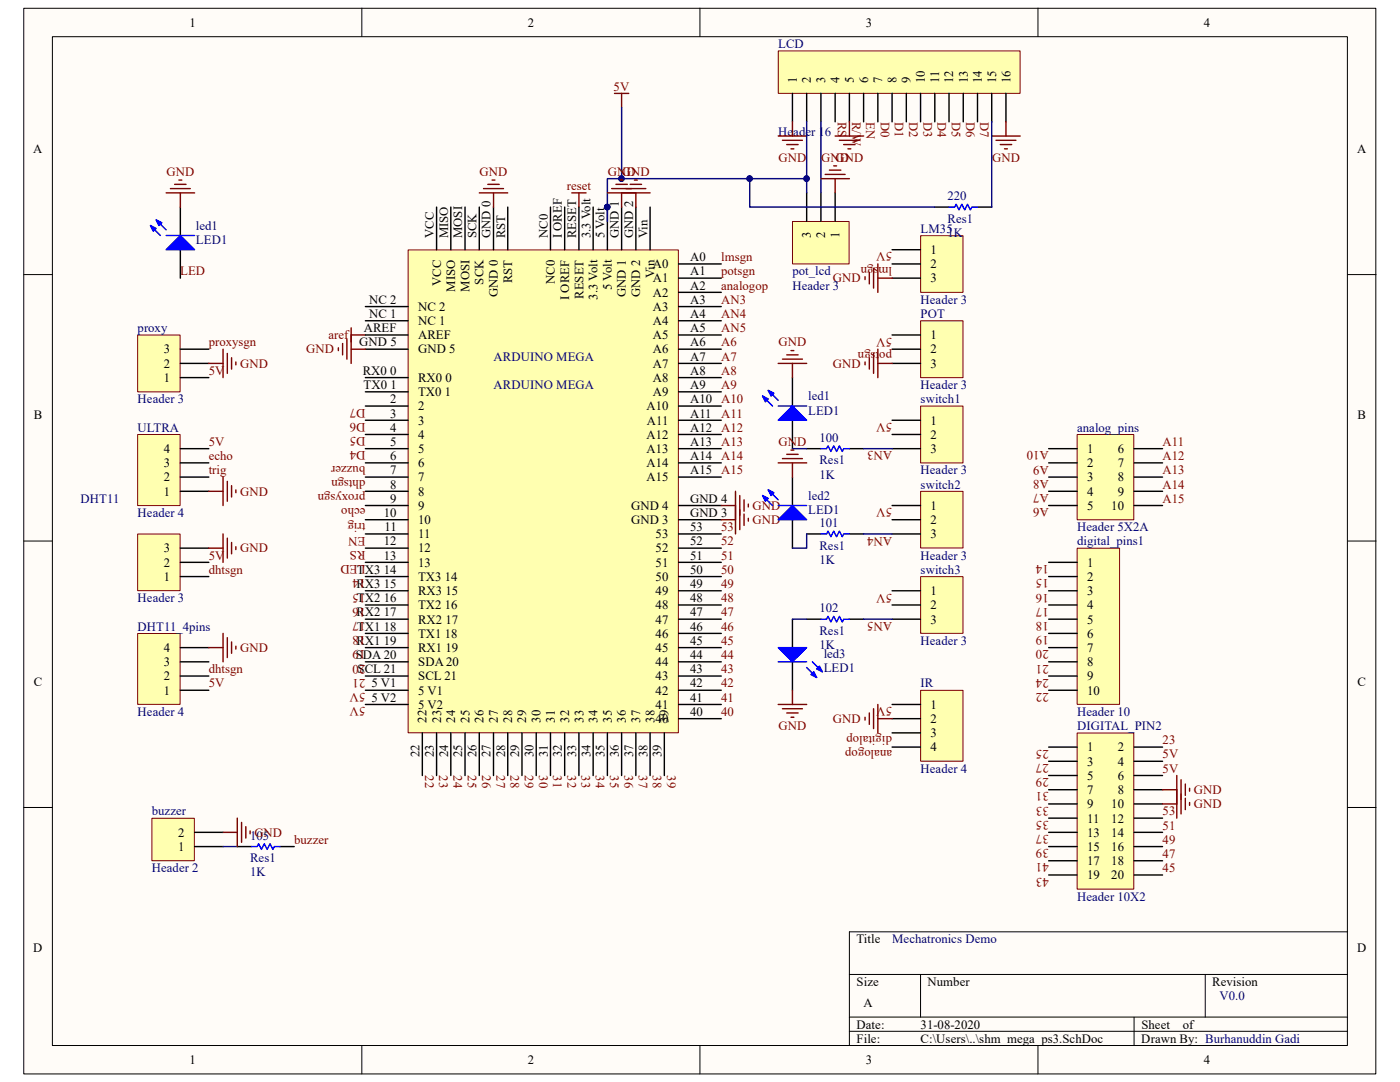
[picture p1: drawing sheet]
<svg xmlns="http://www.w3.org/2000/svg" width="279mm" height="216mm" viewBox="0 0 279 216" stroke-linecap="round" stroke-linejoin="round" font-family="sans-serif">
<path d="M4.8 1.7h269.8v212.6h-269.8z" fill="#fffcf8"/>
<path d="M4.7 1.7h269.9v212.6h-269.9z" fill="none" stroke="#000" stroke-width=".2"/>
<path d="M10.5 7.4h258.4v201.2h-258.4z" fill="#fffcf8"/>
<g fill="none" stroke="#000" stroke-width=".2">
<path d="M10.5 7.3h258.4v201.3h-258.4zM72.2 1.6v5.7M139.7 1.6v5.7M207.2 1.6v5.7M4.7 54.8h5.7M268.9 54.8h5.7M4.7 108h5.7M268.9 108h5.7M4.7 161.1h5.7M268.9 161.1h5.7M169.5 194.4h99.4M183.7 194.4v8.5"/>
<path d="M240.5 194.4v8.5M268.9 185.9h-99.4v22.7M72.2 208.6v5.7M139.7 208.6v5.7M169.5 202.9h99.4M169.5 205.8h99.4M207.2 208.6v5.7M226.3 202.9v5.7"/>
</g>
<path d="M114.1 38.5h2.9M115.5 38.5v2.8M70.1 65.4v2.9M70.1 66.8h2.8" fill="none" stroke="#800000" stroke-width=".28"/>
<path d="M81.5 49.9h53.9v96.3h-53.9z" fill="#ffffb0"/>
<path d="M81.4 49.9h54v96.3h-54z" fill="none" stroke="#800000" stroke-width=".2"/>
<g fill="none" stroke="#000" stroke-width=".28">
<path d="M87.1 41.3v8.5M90 41.3v8.5M92.8 41.3v8.5M95.6 41.3v8.5M98.5 41.3v8.5M101.3 41.3v8.5M109.9 41.3v8.5M112.7 41.3v8.5M115.5 41.3v8.5M118.4 41.3v8.5M121.2 41.3v8.5M124.1 41.3v8.5"/>
<path d="M126.9 41.3v8.5M129.7 41.3v8.5M135.4 58.3h8.5M135.4 55.5h8.5M135.4 52.7h8.5M72.9 78.2h8.5M72.9 75.3h8.5M72.9 69.7h8.5M72.9 66.8h8.5M72.9 64h8.5M72.9 61.2h8.5M135.4 78.2h8.5"/>
<path d="M135.4 75.3h8.5M135.4 72.5h8.5M135.4 69.7h8.5M135.4 66.8h8.5M135.4 64h8.5M135.4 61.2h8.5M72.9 95.2h8.5M72.9 92.4h8.5M72.9 89.5h8.5M72.9 86.7h8.5M72.9 83.9h8.5M72.9 81h8.5"/>
<path d="M72.9 98h8.5M135.4 95.2h8.5M135.4 92.4h8.5M135.4 89.5h8.5M135.4 86.7h8.5M135.4 83.9h8.5M135.4 81h8.5M72.9 117.9h8.5M72.9 115h8.5M72.9 112.2h8.5M72.9 109.4h8.5M72.9 106.5h8.5"/>
<path d="M72.9 103.7h8.5M72.9 100.9h8.5M135.4 117.9h8.5M135.4 115h8.5M135.4 112.2h8.5M135.4 109.4h8.5M135.4 106.5h8.5M135.4 103.7h8.5M135.4 100.9h8.5M72.9 134.9h8.5M72.9 137.7h8.5M72.9 132.1h8.5"/>
<path d="M72.9 129.2h8.5M72.9 126.4h8.5M72.9 123.6h8.5M72.9 120.7h8.5M135.4 134.9h8.5M135.4 137.7h8.5M135.4 132.1h8.5M135.4 129.2h8.5M135.4 126.4h8.5M135.4 123.6h8.5M135.4 120.7h8.5M72.9 140.6h8.5"/>
<path d="M84.3 146.2v8.5M87.1 146.2v8.5M90 146.2v8.5M92.8 146.2v8.5M95.6 146.2v8.5M98.5 146.2v8.5M101.3 146.2v8.5M104.2 146.2v8.5M107 146.2v8.5M109.9 146.2v8.5M112.7 146.2v8.5M115.5 146.2v8.5"/>
<path d="M118.4 146.2v8.5M121.2 146.2v8.5M124.1 146.2v8.5M126.9 146.2v8.5M129.7 146.2v8.5M132.6 146.2v8.5M135.4 143.4h8.5M135.4 140.6h8.5"/>
</g>
<circle cx="121.2" cy="41.3" r=".55" fill="#000080" stroke="#000080" stroke-width=".2"/>
<path d="M67.5 69.4v.6M68.4 68.5v2.3M69.2 67.7v4M70.1 66.8v5.7M70.1 69.7h2.8" fill="none" stroke="#800000" stroke-width=".28"/>
<path d="M155.4 10.2h48.2v8.4h-48.2z" fill="#ffffb0"/>
<path d="M155.3 10.2h48.3v8.4h-48.3z" fill="none" stroke="#800000" stroke-width=".2"/>
<g fill="none" stroke="#000" stroke-width=".28">
<path d="M158.1 18.6v5.7M161 18.6v5.7M163.8 18.6v5.7M166.7 18.6v5.7M169.5 18.6v5.7M172.4 18.6v5.7M175.2 18.6v5.7M178 18.6v5.7M180.9 18.6v5.7M183.7 18.6v5.7M186.6 18.6v5.7M189.4 18.6v5.7"/>
<path d="M192.2 18.6v5.7M195.1 18.6v5.7M197.9 18.6v5.7M200.8 18.6v5.7"/>
</g>
<path d="M183.8 47.1h8.4v11.2h-8.4z" fill="#ffffb0"/>
<path d="M183.7 47h8.5v11.3h-8.5z" fill="none" stroke="#800000" stroke-width=".2"/>
<path d="M178 49.8h5.7M178 52.7h5.7M178 55.5h5.7" fill="none" stroke="#000" stroke-width=".28"/>
<path d="M183.8 81.1h8.4v11.3h-8.4z" fill="#ffffb0"/>
<path d="M183.7 81h8.5v11.4h-8.5z" fill="none" stroke="#800000" stroke-width=".2"/>
<path d="M178 83.9h5.7M178 86.7h5.7M178 89.5h5.7" fill="none" stroke="#000" stroke-width=".28"/>
<path d="M27.5 66.9h8.4v11.3h-8.4z" fill="#ffffb0"/>
<path d="M27.5 66.8h8.4v11.4h-8.4z" fill="none" stroke="#800000" stroke-width=".2"/>
<path d="M36 75.3h5.7M36 72.5h5.7M36 69.7h5.7" fill="none" stroke="#000" stroke-width=".28"/>
<path d="M183.8 64.1h8.4v11.3h-8.4z" fill="#ffffb0"/>
<path d="M183.7 64h8.5v11.4h-8.5z" fill="none" stroke="#800000" stroke-width=".2"/>
<path d="M178 66.8h5.7M178 69.7h5.7M178 72.5h5.7" fill="none" stroke="#000" stroke-width=".28"/>
<path d="M27.5 106.6h8.4v11.3h-8.4z" fill="#ffffb0"/>
<path d="M27.5 106.6h8.4v11.3h-8.4z" fill="none" stroke="#800000" stroke-width=".2"/>
<path d="M36 115h5.7M36 112.2h5.7M36 109.4h5.7" fill="none" stroke="#000" stroke-width=".28"/>
<path d="M183.8 98.1h8.4v11.2h-8.4z" fill="#ffffb0"/>
<path d="M183.7 98h8.5v11.3h-8.5z" fill="none" stroke="#800000" stroke-width=".2"/>
<path d="M178 100.9h5.7M178 103.7h5.7M178 106.5h5.7" fill="none" stroke="#000" stroke-width=".28"/>
<path d="M183.8 115.1h8.4v11.3h-8.4z" fill="#ffffb0"/>
<path d="M183.7 115.1h8.5v11.3h-8.5z" fill="none" stroke="#800000" stroke-width=".2"/>
<path d="M178 117.9h5.7M178 120.7h5.7M178 123.6h5.7" fill="none" stroke="#000" stroke-width=".28"/>
<path d="M27.5 126.4h8.4v14.1h-8.4z" fill="#ffffb0"/>
<path d="M27.5 126.4h8.4v14.1h-8.4z" fill="none" stroke="#800000" stroke-width=".2"/>
<path d="M36 137.7h5.7M36 134.9h5.7M36 132.1h5.7M36 129.2h5.7" fill="none" stroke="#000" stroke-width=".28"/>
<path d="M27.5 86.7h8.4v14.2h-8.4z" fill="#ffffb0"/>
<path d="M27.5 86.7h8.4v14.2h-8.4z" fill="none" stroke="#800000" stroke-width=".2"/>
<path d="M36 98h5.7M36 95.2h5.7M36 92.4h5.7M36 89.5h5.7" fill="none" stroke="#000" stroke-width=".28"/>
<g fill="none" stroke="#800000" stroke-width=".28">
<path d="M155.3 27.1h5.7M156.2 28h3.9M157 28.8h2.3M157.9 29.7h.5M158.1 24.3v2.8M172.6 55.2v.6M173.5 54.4v2.2M174.3 53.5v4M175.2 52.7v5.6M175.2 55.5h2.8M41.7 72.5h2.8M44.5 69.7v5.6"/>
<path d="M45.4 70.5v4M46.2 71.4v2.2M47.1 72.2v.6M172.6 72.2v.6M173.5 71.4v2.2M174.3 70.5v4M175.2 72.5h2.8M175.2 69.7v5.6M41.7 98h2.8M44.5 95.2v5.7M45.4 96v4M46.2 96.9v2.3"/>
<path d="M47.1 97.8v.5M41.7 109.4h2.8M44.5 106.5v5.7M45.4 107.4v4M46.2 108.2v2.3M47.1 109.1v.6M41.7 129.2h2.8M44.5 126.4v5.7M45.4 127.2v4M46.2 128.1v2.3M47.1 128.9v.6"/>
</g>
<path d="M158.2 44.2h11.3v8.5h-11.3z" fill="#ffffb0"/>
<path d="M158.2 44.2h11.3v8.5h-11.3z" fill="none" stroke="#800000" stroke-width=".2"/>
<path d="M161 38.5v5.7M163.8 38.5v5.7M166.7 38.5v5.7M186.6 41.3h2.8M195.1 41.3h2.8" fill="none" stroke="#000" stroke-width=".28"/>
<g fill="none" stroke="#800000" stroke-width=".28">
<path d="M122.6 18.6h2.9M124.1 18.6v2.9M95.6 38.5h5.7M96.5 37.6h4M97.4 36.8h2.2M98.2 35.9h.6M98.5 38.5v2.8M121.2 38.5h8.5M122.1 37.6h6.8M122.9 36.8h2.3M123.8 35.9h.5M124.1 38.5v2.8"/>
<path d="M125.8 36.8h2.2M126.6 35.9h.6M126.9 38.5v2.8M163.8 35.6h5.7M164.7 34.8h4M165.5 33.9h2.3M166.4 33.1h.6M166.7 35.6v2.9M166.7 27.1h5.7M167.5 28h4M168.4 28.8h2.2M169.2 29.7h.6"/>
<path d="M169.5 24.3v2.8M197.9 27.1h5.7M198.8 28h4M199.6 28.8h2.3M200.5 29.7h.5M200.8 24.3v2.8M146.8 98v8.5M147.6 98.9v6.8M148.5 99.7v2.3M143.9 100.9h2.9M143.9 103.7h2.9M148.5 102.6v2.2"/>
<path d="M149.3 100.6v.6M149.3 103.4v.6"/>
</g>
<path d="M124.1 21.5v14.1h36.9v-11.3M124.1 35.6h-2.9v8.6M149.6 35.6v5.7h37M161 35.6v2.9M163.8 24.3v14.2M197.9 24.3v17" fill="none" stroke="#000080" stroke-width=".28"/>
<g fill="#000080" stroke="#000080" stroke-width=".2">
<circle cx="161" cy="35.6" r=".55"/>
<circle cx="149.6" cy="35.6" r=".55"/>
<circle cx="124" cy="35.6" r=".55"/>
<circle cx="121.2" cy="41.3" r=".55"/>
</g>
<path d="M189.4 41.3h1.1l.3-.5 .6 1.1 .6-1.1 .5 1.1 .6-1.1 .6 1.1 .2-.6h1.2" fill="none" stroke="#00f" stroke-width=".28"/>
<path d="M215 86.7h11.3v17h-11.3z" fill="#ffffb0"/>
<path d="M215 86.7h11.3v17h-11.3z" fill="none" stroke="#800000" stroke-width=".2"/>
<path d="M209.3 89.5h5.7M209.3 92.4h5.7M209.3 95.2h5.7M209.3 98h5.7M226.3 89.5h5.7M226.3 92.4h5.7M226.3 95.2h5.7M226.3 98h5.7M209.3 100.9h5.7M226.3 100.9h5.7" fill="none" stroke="#000" stroke-width=".28"/>
<path d="M215 146.3h11.3v31.1h-11.3z" fill="#ffffb0"/>
<path d="M215 146.3h11.3v31.1h-11.3z" fill="none" stroke="#800000" stroke-width=".2"/>
<g fill="none" stroke="#000" stroke-width=".28">
<path d="M209.3 149.1h5.7M209.3 151.9h5.7M209.3 154.7h5.7M209.3 157.6h5.7M226.3 149.1h5.7M226.3 151.9h5.7M226.3 154.7h5.7M226.3 157.6h5.7M209.3 160.4h5.7M209.3 163.3h5.7M209.3 166.1h5.7M209.3 168.9h5.7"/>
<path d="M209.3 171.8h5.7M209.3 174.6h5.7M226.3 160.4h5.7M226.3 163.3h5.7M226.3 166.1h5.7M226.3 168.9h5.7M226.3 171.8h5.7M226.3 174.6h5.7"/>
</g>
<path d="M183.8 137.8h8.4v14.1h-8.4z" fill="#ffffb0"/>
<path d="M183.7 137.8h8.5v14.1h-8.5z" fill="none" stroke="#800000" stroke-width=".2"/>
<path d="M178 140.6h5.7M178 143.4h5.7M178 146.2h5.7M178 149.1h5.7" fill="none" stroke="#000" stroke-width=".28"/>
<path d="M172.6 143.1v.6M173.5 142.3v2.2M174.3 141.4v4M175.2 140.6v5.6M175.2 143.4h2.8" fill="none" stroke="#800000" stroke-width=".28"/>
<path d="M30.4 163.3h8.4v8.4h-8.4z" fill="#ffffb0"/>
<path d="M30.3 163.3h8.5v8.4h-8.5z" fill="none" stroke="#800000" stroke-width=".2"/>
<path d="M158.1 75.3v5.7M158.1 83.9v5.6M161 89.5h2.8M169.5 89.5h2.9M161 106.5h2.8M169.5 106.5h2.9M161 123.6h2.8M169.5 123.6h2.9M38.8 168.9h5.7M38.8 166.1h5.7" fill="none" stroke="#000" stroke-width=".28"/>
<path d="M163.8 89.5h1.2l.3-.5 .5 1.1 .6-1.1 .6 1.1 .5-1.1 .6 1.1 .3-.6h1.1M163.8 106.5h1.2l.3-.5 .5 1.1 .6-1.1 .6 1.1 .5-1.1 .6 1.1 .3-.6h1.1M163.8 123.6h1.2l.3-.6 .5 1.1 .6-1.1 .6 1.1 .5-1.1 .6 1.1 .3-.5h1.1" fill="none" stroke="#00f" stroke-width=".28"/>
<path d="M155.3 83.9l2.8-2.9 2.9 2.9z" fill="#00f"/>
<path d="M152.2 79l2 2M153.3 77.9l2 2M155.3 83.9l2.8-2.9 2.9 2.9z" fill="none" stroke="#00f" stroke-width=".28"/>
<path d="M153.3 77.9l1.2 .6-.6 .5z" fill="#00f"/>
<path d="M153.3 77.9l1.2 .6-.6 .5z" fill="none" stroke="#00f" stroke-width=".28"/>
<path d="M152.2 79l1.1 .6-.5 .6z" fill="#00f"/>
<path d="M152.2 79l1.1 .6-.5 .6zM155.3 81h5.7" fill="none" stroke="#00f" stroke-width=".28"/>
<path d="M158.1 95.2v5.7M158.1 103.7v5.7" fill="none" stroke="#000" stroke-width=".28"/>
<path d="M155.3 103.7l2.8-2.8 2.9 2.8z" fill="#00f"/>
<path d="M152.2 98.9l2 2M153.3 97.8l2 1.9M155.3 103.7l2.8-2.8 2.9 2.8z" fill="none" stroke="#00f" stroke-width=".28"/>
<path d="M153.3 97.8l1.2 .5-.6 .6z" fill="#00f"/>
<path d="M153.3 97.8l1.2 .5-.6 .6z" fill="none" stroke="#00f" stroke-width=".28"/>
<path d="M152.2 98.9l1.1 .6-.5 .5z" fill="#00f"/>
<path d="M152.2 98.9l1.1 .6-.5 .5zM155.3 100.9h5.7" fill="none" stroke="#00f" stroke-width=".28"/>
<path d="M158.1 123.6v5.6M158.1 132.1v5.6" fill="none" stroke="#000" stroke-width=".28"/>
<path d="M155.3 129.2h5.7l-2.9 2.9z" fill="#00f"/>
<path d="M155.3 129.2h5.7l-2.9 2.9zM161 133.2l2 2M162.1 132.1l2 1.9" fill="none" stroke="#00f" stroke-width=".28"/>
<path d="M161.8 134.6l.6-.6 .6 1.2z" fill="#00f"/>
<path d="M161.8 134.6l.6-.6 .6 1.2z" fill="none" stroke="#00f" stroke-width=".28"/>
<path d="M163 133.5l.5-.6 .6 1.1z" fill="#00f"/>
<path d="M155.3 132.1h5.7M163 133.5l.5-.6 .6 1.1zM50.2 168.9h1.1l.3-.5 .6 1.1 .6-1.1 .5 1.1 .6-1.1 .6 1.1 .2-.6h1.2" fill="none" stroke="#00f" stroke-width=".28"/>
<path d="M158.1 89.5h2.9M172.4 89.5h5.6M161 106.5v2.9h-2.9M172.4 106.5h5.6M158.1 123.6h2.9M172.4 123.6h5.6M44.5 168.9h2.9" fill="none" stroke="#000080" stroke-width=".28"/>
<g fill="none" stroke="#800000" stroke-width=".28">
<path d="M155.3 72.5h5.7M156.2 71.7h3.9M157 70.8h2.3M157.9 70h.5M158.1 72.5v2.8M155.3 92.4h5.7M156.2 91.5h3.9M157 90.7h2.3M157.9 89.8h.5M158.1 92.4v2.8M158.1 137.7v2.9M155.3 140.6h5.7"/>
<path d="M156.2 141.4h3.9M157 142.3h2.3M157.9 143.1h.5M232 157.6h2.9M234.9 154.7v8.6M235.7 155.6v6.8M236.6 156.4v2.3M236.6 159.3v2.2M237.4 157.3v.6M44.5 166.1h2.9M47.4 163.3v5.6M48.2 164.1v4"/>
<path d="M49.1 165v2.2M49.9 165.8v.6M232 160.4h2.9M237.4 160.1v.6"/>
</g>
<path d="M36 41.3v5.7M36 49.8v5.7M47.4 168.9h2.8M55.9 168.9h2.8" fill="none" stroke="#000" stroke-width=".28"/>
<path d="M33.1 49.8l2.9-2.8 2.8 2.8z" fill="#00f"/>
<path d="M30 45l2 2M31.2 43.9l1.9 2M33.1 49.8l2.9-2.8 2.8 2.8z" fill="none" stroke="#00f" stroke-width=".28"/>
<path d="M31.2 43.9l1.1 .5-.6 .6z" fill="#00f"/>
<path d="M31.2 43.9l1.1 .5-.6 .6z" fill="none" stroke="#00f" stroke-width=".28"/>
<path d="M30 45l1.2 .6-.6 .5z" fill="#00f"/>
<path d="M30 45l1.2 .6-.6 .5zM33.1 47h5.7" fill="none" stroke="#00f" stroke-width=".28"/>
<path d="M33.1 38.5h5.7M34 37.6h4M34.9 36.8h2.2M35.7 35.9h.6M36 38.5v2.8" fill="none" stroke="#800000" stroke-width=".28"/>
<path d="M215 109.4h8.4v31.1h-8.4z" fill="#ffffb0"/>
<path d="M215 109.4h8.4v31.1h-8.4z" fill="none" stroke="#800000" stroke-width=".2"/>
<path d="M209.3 112.2h5.7M209.3 115h5.7M209.3 117.9h5.7M209.3 120.7h5.7M209.3 123.6h5.7M209.3 126.4h5.7M209.3 129.2h5.7M209.3 132.1h5.7M209.3 134.9h5.7M209.3 137.7h5.7" fill="none" stroke="#000" stroke-width=".28"/>
<g font-size="2.5">
<text x="37.8" y="5.3">1</text>
<text x="105.3" y="5.3">2</text>
<text x="172.8" y="5.3">3</text>
<text x="240.2" y="5.3">4</text>
<text x="159" y="16.6" transform="rotate(-90 159 16.6)">1</text>
<text x="161.8" y="16.6" transform="rotate(-90 161.8 16.6)">2</text>
<text x="164.7" y="16.6" transform="rotate(-90 164.7 16.6)">3</text>
<text x="167.6" y="16.6" transform="rotate(-90 167.6 16.6)">4</text>
<text x="170.4" y="16.6" transform="rotate(-90 170.4 16.6)">5</text>
<text x="173.2" y="16.6" transform="rotate(-90 173.2 16.6)">6</text>
<text x="176.1" y="16.6" transform="rotate(-90 176.1 16.6)">7</text>
<text x="178.9" y="16.6" transform="rotate(-90 178.9 16.6)">8</text>
<text x="181.7" y="16.6" transform="rotate(-90 181.7 16.6)">9</text>
<text x="184.6" y="16.6" transform="rotate(-90 184.6 16.6)">10</text>
<text x="187.4" y="16.6" transform="rotate(-90 187.4 16.6)">11</text>
<text x="190.2" y="16.6" transform="rotate(-90 190.2 16.6)">12</text>
<text x="193.1" y="16.6" transform="rotate(-90 193.1 16.6)">13</text>
<text x="196" y="16.6" transform="rotate(-90 196 16.6)">14</text>
<text x="198.8" y="16.6" transform="rotate(-90 198.8 16.6)">15</text>
<text x="201.6" y="16.6" transform="rotate(-90 201.6 16.6)">16</text>
<text x="6.6" y="30.5">A</text>
<text x="270.8" y="30.5">A</text>
<text x="86.6" y="47.5" transform="rotate(-90 86.6 47.5)">VCC</text>
<text x="89.4" y="47.5" transform="rotate(-90 89.4 47.5)">MISO</text>
<text x="92.2" y="47.5" transform="rotate(-90 92.2 47.5)">MOSI</text>
<text x="95.1" y="47.5" transform="rotate(-90 95.1 47.5)">SCK</text>
<text x="97.9" y="47.5" transform="rotate(-90 97.9 47.5)">GND 0</text>
<text x="100.8" y="47.5" transform="rotate(-90 100.8 47.5)">RST</text>
<text x="109.3" y="47.5" transform="rotate(-90 109.3 47.5)">NC0</text>
<text x="112.1" y="47.5" transform="rotate(-90 112.1 47.5)">I OREF</text>
<text x="115" y="47.5" transform="rotate(-90 115 47.5)">RESET</text>
<text x="117.8" y="47.5" transform="rotate(-90 117.8 47.5)">3.3 Volt</text>
<text x="120.7" y="47.5" transform="rotate(-90 120.7 47.5)">5 Volt</text>
<text x="123.5" y="47.5" transform="rotate(-90 123.5 47.5)">GND 1</text>
<text x="126.4" y="47.5" transform="rotate(-90 126.4 47.5)">GND 2</text>
<text x="129.2" y="47.5" transform="rotate(-90 129.2 47.5)">Vin</text>
<text x="161.8" y="47.4" transform="rotate(-90 161.8 47.4)">3</text>
<text x="164.7" y="47.4" transform="rotate(-90 164.7 47.4)">2</text>
<text x="167.6" y="47.4" transform="rotate(-90 167.6 47.4)">1</text>
<text x="130.3" y="53.5">A0</text>
<text x="137.7" y="52.1">A0</text>
<text x="185.7" y="50.7">1</text>
<text x="185.7" y="53.5">2</text>
<text x="88" y="57.1" transform="rotate(-90 88 57.1)">VCC</text>
<text x="90.8" y="58.2" transform="rotate(-90 90.8 58.2)">MISO</text>
<text x="93.7" y="58.2" transform="rotate(-90 93.7 58.2)">MOSI</text>
<text x="96.5" y="56.8" transform="rotate(-90 96.5 56.8)">SCK</text>
<text x="99.4" y="59.3" transform="rotate(-90 99.4 59.3)">GND 0</text>
<text x="102.2" y="56.5" transform="rotate(-90 102.2 56.5)">RST</text>
<text x="110.7" y="56.6" transform="rotate(-90 110.7 56.6)">NC0</text>
<text x="113.6" y="59.9" transform="rotate(-90 113.6 59.9)">I OREF</text>
<text x="116.4" y="59.6" transform="rotate(-90 116.4 59.6)">RESET</text>
<text x="119.3" y="59.9" transform="rotate(-90 119.3 59.9)">3.3 Volt</text>
<text x="122.1" y="57.9" transform="rotate(-90 122.1 57.9)">5 Volt</text>
<text x="124.9" y="59.3" transform="rotate(-90 124.9 59.3)">GND 1</text>
<text x="127.8" y="59.3" transform="rotate(-90 127.8 59.3)">GND 2</text>
<text x="130.3" y="59.2">A2</text>
<text x="130.3" y="56.3">A1</text>
<text x="130.6" y="55.5" transform="rotate(-90 130.6 55.5)">Vin</text>
<text x="137.7" y="57.8">A2</text>
<text x="137.7" y="54.9">A1</text>
<text x="185.7" y="56.3">3</text>
<text x="73.7" y="63.5">NC 1</text>
<text x="73.7" y="60.6">NC 2</text>
<text x="83.4" y="64.9">NC 1</text>
<text x="83.4" y="62">NC 2</text>
<text x="130.3" y="64.9">A4</text>
<text x="130.3" y="62">A3</text>
<text x="137.7" y="63.5">A4</text>
<text x="137.7" y="60.6">A3</text>
<text x="32.7" y="70.5">3</text>
<text x="71.7" y="69.1">GND 5</text>
<text x="72.6" y="66.3">AREF</text>
<text x="83.4" y="70.5">GND 5</text>
<text x="83.4" y="67.7">AREF</text>
<text x="130.3" y="70.5">A6</text>
<text x="130.3" y="67.7">A5</text>
<text x="137.7" y="72">A7</text>
<text x="137.7" y="69.1">A6</text>
<text x="137.7" y="66.3">A5</text>
<text x="185.7" y="67.7">1</text>
<text x="185.7" y="70.5">2</text>
<text x="32.7" y="76.2">1</text>
<text x="32.7" y="73.4">2</text>
<text x="72.4" y="74.8">RX0 0</text>
<text x="72.6" y="77.6">TX0 1</text>
<text x="83.4" y="76.2">RX0 0</text>
<text x="130.3" y="76.2">A8</text>
<text x="130.3" y="73.4">A7</text>
<text x="137.7" y="77.6">A9</text>
<text x="137.7" y="74.8">A8</text>
<text x="185.7" y="73.4">3</text>
<text x="6.7" y="83.7">B</text>
<text x="77.9" y="80.5">2</text>
<text x="77.9" y="83.3">3</text>
<text x="83.4" y="79">TX0 1</text>
<text x="83.4" y="81.9">2</text>
<text x="129" y="81.9">A10</text>
<text x="130.3" y="79">A9</text>
<text x="137.7" y="83.3">A11</text>
<text x="137.7" y="80.5">A10</text>
<text x="270.9" y="83.7">B</text>
<text x="77.9" y="86.1">4</text>
<text x="77.9" y="89">5</text>
<text x="83.4" y="84.7">3</text>
<text x="83.4" y="87.5">4</text>
<text x="129" y="87.5">A12</text>
<text x="129.1" y="84.7">A11</text>
<text x="137.7" y="89">A13</text>
<text x="137.7" y="86.1">A12</text>
<text x="185.7" y="84.7">1</text>
<text x="185.7" y="87.5">2</text>
<text x="32.7" y="93.2">3</text>
<text x="32.7" y="90.4">4</text>
<text x="77.9" y="91.8">6</text>
<text x="77.9" y="94.7">7</text>
<text x="83.4" y="90.4">5</text>
<text x="83.4" y="93.2">6</text>
<text x="129" y="93.2">A14</text>
<text x="129" y="90.4">A13</text>
<text x="137.7" y="94.7">A15</text>
<text x="137.7" y="91.8">A14</text>
<text x="185.7" y="90.4">3</text>
<text x="217" y="90.4">1</text>
<text x="217" y="93.2">2</text>
<text x="223.1" y="90.4">6</text>
<text x="223.1" y="93.2">7</text>
<text x="32.7" y="98.9">1</text>
<text x="32.7" y="96.1">2</text>
<text x="77.9" y="97.5">8</text>
<text x="77.9" y="100.3">9</text>
<text x="83.4" y="98.9">8</text>
<text x="83.4" y="101.7">9</text>
<text x="83.4" y="96.1">7</text>
<text x="125.9" y="101.7">GND 4</text>
<text x="129" y="96.1">A15</text>
<text x="137.7" y="100.3">GND 4</text>
<text x="185.7" y="101.7">1</text>
<text x="217" y="96.1">3</text>
<text x="217" y="98.9">4</text>
<text x="217" y="101.7">5</text>
<text x="221.8" y="101.7">10</text>
<text x="223.1" y="96.1">8</text>
<text x="223.1" y="98.9">9</text>
<text x="76.6" y="103.2">10</text>
<text x="76.7" y="106">11</text>
<text x="83.4" y="104.6">10</text>
<text x="83.4" y="107.4">11</text>
<text x="125.9" y="104.6">GND 3</text>
<text x="130.9" y="107.4">53</text>
<text x="137.7" y="106">53</text>
<text x="137.7" y="103.2">GND 3</text>
<text x="185.7" y="104.6">2</text>
<text x="185.7" y="107.4">3</text>
<text x="32.7" y="113.1">2</text>
<text x="32.7" y="110.2">3</text>
<text x="76.6" y="108.8">12</text>
<text x="76.6" y="111.7">13</text>
<text x="83.4" y="110.2">12</text>
<text x="83.4" y="113.1">13</text>
<text x="130.9" y="113.1">51</text>
<text x="130.9" y="110.2">52</text>
<text x="137.7" y="111.7">51</text>
<text x="137.7" y="108.8">52</text>
<text x="217" y="113.1">1</text>
<text x="32.7" y="115.9">1</text>
<text x="71.1" y="117.3">RX3 15</text>
<text x="71.2" y="114.5">TX3 14</text>
<text x="83.4" y="115.9">TX3 14</text>
<text x="83.4" y="118.7">RX3 15</text>
<text x="130.9" y="118.7">49</text>
<text x="130.9" y="115.9">50</text>
<text x="137.7" y="117.3">49</text>
<text x="137.7" y="114.5">50</text>
<text x="185.7" y="118.7">1</text>
<text x="217" y="115.9">2</text>
<text x="217" y="118.7">3</text>
<text x="71.1" y="123">RX2 17</text>
<text x="71.2" y="120.2">TX2 16</text>
<text x="71.2" y="125.8">TX1 18</text>
<text x="83.4" y="121.6">TX2 16</text>
<text x="83.4" y="124.4">RX2 17</text>
<text x="130.9" y="124.4">47</text>
<text x="130.9" y="121.6">48</text>
<text x="137.7" y="125.8">46</text>
<text x="137.7" y="123">47</text>
<text x="137.7" y="120.2">48</text>
<text x="185.7" y="121.6">2</text>
<text x="185.7" y="124.4">3</text>
<text x="217" y="121.6">4</text>
<text x="217" y="124.4">5</text>
<text x="32.7" y="130.1">4</text>
<text x="71" y="131.5">SDA 20</text>
<text x="71.1" y="128.7">RX1 19</text>
<text x="83.4" y="127.3">TX1 18</text>
<text x="83.4" y="130.1">RX1 19</text>
<text x="130.9" y="130.1">45</text>
<text x="130.9" y="127.3">46</text>
<text x="137.7" y="131.5">44</text>
<text x="137.7" y="128.7">45</text>
<text x="217" y="127.3">6</text>
<text x="217" y="130.1">7</text>
<text x="6.7" y="136.8">C</text>
<text x="32.7" y="135.8">2</text>
<text x="32.7" y="132.9">3</text>
<text x="71.4" y="134.3">SCL 21</text>
<text x="74.2" y="137.2">5 V1</text>
<text x="83.4" y="132.9">SDA 20</text>
<text x="83.4" y="135.8">SCL 21</text>
<text x="130.9" y="135.8">43</text>
<text x="130.9" y="132.9">44</text>
<text x="137.7" y="134.3">43</text>
<text x="137.7" y="137.2">42</text>
<text x="217" y="132.9">8</text>
<text x="217" y="135.8">9</text>
<text x="270.9" y="136.8">C</text>
<text x="32.7" y="138.6">1</text>
<text x="74.2" y="140">5 V2</text>
<text x="83.4" y="138.6">5 V1</text>
<text x="83.4" y="141.4">5 V2</text>
<text x="130.9" y="141.4">41</text>
<text x="130.9" y="138.6">42</text>
<text x="137.7" y="142.8">40</text>
<text x="137.7" y="140">41</text>
<text x="185.7" y="141.4">1</text>
<text x="217" y="138.6">10</text>
<text x="85.1" y="144.3" transform="rotate(-90 85.1 144.3)">22</text>
<text x="88" y="144.3" transform="rotate(-90 88 144.3)">23</text>
<text x="90.8" y="144.3" transform="rotate(-90 90.8 144.3)">24</text>
<text x="93.7" y="144.3" transform="rotate(-90 93.7 144.3)">25</text>
<text x="96.5" y="144.3" transform="rotate(-90 96.5 144.3)">26</text>
<text x="99.4" y="144.3" transform="rotate(-90 99.4 144.3)">27</text>
<text x="102.2" y="144.3" transform="rotate(-90 102.2 144.3)">28</text>
<text x="105" y="144.3" transform="rotate(-90 105 144.3)">29</text>
<text x="107.9" y="144.3" transform="rotate(-90 107.9 144.3)">30</text>
<text x="110.7" y="144.3" transform="rotate(-90 110.7 144.3)">31</text>
<text x="113.6" y="144.3" transform="rotate(-90 113.6 144.3)">32</text>
<text x="116.4" y="144.3" transform="rotate(-90 116.4 144.3)">33</text>
<text x="119.3" y="144.3" transform="rotate(-90 119.3 144.3)">34</text>
<text x="122.1" y="144.3" transform="rotate(-90 122.1 144.3)">35</text>
<text x="124.9" y="144.3" transform="rotate(-90 124.9 144.3)">36</text>
<text x="127.8" y="144.3" transform="rotate(-90 127.8 144.3)">37</text>
<text x="130.6" y="144.3" transform="rotate(-90 130.6 144.3)">38</text>
<text x="130.9" y="144.3">40</text>
<text x="133.4" y="144.3" transform="rotate(-90 133.4 144.3)">39</text>
<text x="185.7" y="144.3">2</text>
<text x="185.7" y="147.1">3</text>
<text x="185.7" y="149.9">4</text>
<text x="217" y="149.9">1</text>
<text x="223.1" y="149.9">2</text>
<text x="83.7" y="151.1" transform="rotate(-90 83.7 151.1)">22</text>
<text x="86.6" y="151.1" transform="rotate(-90 86.6 151.1)">23</text>
<text x="89.4" y="151.1" transform="rotate(-90 89.4 151.1)">24</text>
<text x="92.2" y="151.1" transform="rotate(-90 92.2 151.1)">25</text>
<text x="95.1" y="151.1" transform="rotate(-90 95.1 151.1)">26</text>
<text x="97.9" y="151.1" transform="rotate(-90 97.9 151.1)">27</text>
<text x="100.8" y="151.1" transform="rotate(-90 100.8 151.1)">28</text>
<text x="103.6" y="151.1" transform="rotate(-90 103.6 151.1)">29</text>
<text x="106.5" y="151.1" transform="rotate(-90 106.5 151.1)">30</text>
<text x="109.3" y="151.1" transform="rotate(-90 109.3 151.1)">31</text>
<text x="112.1" y="151.1" transform="rotate(-90 112.1 151.1)">32</text>
<text x="115" y="151.1" transform="rotate(-90 115 151.1)">33</text>
<text x="117.8" y="151.1" transform="rotate(-90 117.8 151.1)">34</text>
<text x="120.7" y="151.1" transform="rotate(-90 120.7 151.1)">35</text>
<text x="123.5" y="151.1" transform="rotate(-90 123.5 151.1)">36</text>
<text x="126.4" y="151.1" transform="rotate(-90 126.4 151.1)">37</text>
<text x="129.2" y="151.1" transform="rotate(-90 129.2 151.1)">38</text>
<text x="132" y="151.1" transform="rotate(-90 132 151.1)">39</text>
<text x="217" y="152.8">3</text>
<text x="217" y="155.6">5</text>
<text x="223.1" y="152.8">4</text>
<text x="223.1" y="155.6">6</text>
<text x="217" y="158.5">7</text>
<text x="217" y="161.3">9</text>
<text x="221.8" y="161.3">10</text>
<text x="223.1" y="158.5">8</text>
<text x="35.6" y="167">2</text>
<text x="217" y="164.1">11</text>
<text x="217" y="167">13</text>
<text x="221.8" y="164.1">12</text>
<text x="221.8" y="167">14</text>
<text x="35.6" y="169.8">1</text>
<text x="217" y="169.8">15</text>
<text x="217" y="172.6">17</text>
<text x="221.8" y="169.8">16</text>
<text x="221.8" y="172.6">18</text>
<text x="217" y="175.5">19</text>
<text x="221.8" y="175.5">20</text>
<text x="6.6" y="190">D</text>
<text x="170.9" y="188.2">Title</text>
<text x="270.8" y="190">D</text>
<text x="170.9" y="196.7">Size</text>
<text x="185.1" y="196.7">Number</text>
<text x="241.9" y="196.7">Revision</text>
<text x="172.3" y="201">A</text>
<text x="170.9" y="205.2">Date:</text>
<text x="170.9" y="208.1">File:</text>
<text x="183.7" y="208.1">C:\Users\..\shm_mega_ps3.SchDoc</text>
<text x="183.7" y="205.2">31-08-2020</text>
<text x="227.8" y="208.1">Drawn By: Burhanuddin Gadi</text>
<text x="227.8" y="205.2">Sheet</text>
<text x="236" y="205.2">of</text>
<text x="37.8" y="212.3">1</text>
<text x="105.3" y="212.3">2</text>
<text x="172.8" y="212.3">3</text>
<text x="240.2" y="212.3">4</text>
</g>
<g font-size="2.5" fill="#000080">
<text x="155.3" y="9.6">LCD</text>
<text x="155.3" y="27.2">Header 16</text>
<text x="189.1" y="39.9">220</text>
<text x="39.1" y="45.9">led1</text>
<text x="183.7" y="46.4">LM35</text>
<text x="189.1" y="47.3">1K</text>
<text x="189.1" y="44.4">Res1</text>
<text x="39.1" y="48.7">LED1</text>
<text x="158.2" y="54.9">pot_lcd</text>
<text x="158.2" y="57.8">Header 3</text>
<text x="183.7" y="60.6">Header 3</text>
<text x="183.7" y="63.5">POT</text>
<text x="27.5" y="66.3">proxy</text>
<text x="98.5" y="72">ARDUINO MEGA</text>
<text x="98.5" y="77.6">ARDUINO MEGA</text>
<text x="183.7" y="77.6">Header 3</text>
<text x="27.5" y="80.5">Header 3</text>
<text x="161.3" y="79.9">led1</text>
<text x="161.3" y="82.7">LED1</text>
<text x="183.7" y="80.5">switch1</text>
<text x="27.5" y="86.1">ULTRA</text>
<text x="163.5" y="88.1">100</text>
<text x="215" y="86.1">analog_pins</text>
<text x="163.5" y="95.5">1K</text>
<text x="163.5" y="92.7">Res1</text>
<text x="183.7" y="94.7">Header 3</text>
<text x="16.1" y="100.3">DHT11</text>
<text x="161.3" y="99.7">led2</text>
<text x="183.7" y="97.5">switch2</text>
<text x="27.5" y="103.2">Header 4</text>
<text x="161.3" y="102.6">LED1</text>
<text x="163.5" y="105.2">101</text>
<text x="215" y="106">Header 5X2A</text>
<text x="163.5" y="112.5">1K</text>
<text x="163.5" y="109.7">Res1</text>
<text x="183.7" y="111.7">Header 3</text>
<text x="215" y="108.8">digital_pins1</text>
<text x="183.7" y="114.5">switch3</text>
<text x="27.5" y="120.2">Header 3</text>
<text x="27.5" y="125.8">DHT11_4pins</text>
<text x="163.5" y="122.1">102</text>
<text x="163.5" y="129.5">1K</text>
<text x="163.5" y="126.7">Res1</text>
<text x="164.4" y="131.2">led3</text>
<text x="183.7" y="128.7">Header 3</text>
<text x="164.4" y="134.1">LED1</text>
<text x="183.7" y="137.2">IR</text>
<text x="27.5" y="142.8">Header 4</text>
<text x="215" y="142.8">Header 10</text>
<text x="215" y="145.7">DIGITAL_PIN2</text>
<text x="183.7" y="154.2">Header 4</text>
<text x="30.3" y="162.7">buzzer</text>
<text x="49.9" y="167.5">105</text>
<text x="49.9" y="172">Res1</text>
<text x="30.3" y="174">Header 2</text>
<text x="49.9" y="174.9">1K</text>
<text x="215" y="179.7">Header 10X2</text>
<text x="178.1" y="188.2">Mechatronics Demo</text>
<text x="243.4" y="199.6">V0.0</text>
</g>
<g font-size="2.5" fill="#800000">
<text x="122.5" y="18.1">5V</text>
<text x="167.2" y="24.3" transform="rotate(90 167.2 24.3)">RS</text>
<text x="170.1" y="24.3" transform="rotate(90 170.1 24.3)">R/W</text>
<text x="172.9" y="24.3" transform="rotate(90 172.9 24.3)">EN</text>
<text x="175.8" y="24.3" transform="rotate(90 175.8 24.3)">D0</text>
<text x="178.6" y="24.3" transform="rotate(90 178.6 24.3)">D1</text>
<text x="181.4" y="24.3" transform="rotate(90 181.4 24.3)">D2</text>
<text x="184.3" y="24.3" transform="rotate(90 184.3 24.3)">D3</text>
<text x="187.1" y="24.3" transform="rotate(90 187.1 24.3)">D4</text>
<text x="190" y="24.3" transform="rotate(90 190 24.3)">D5</text>
<text x="192.8" y="24.3" transform="rotate(90 192.8 24.3)">D6</text>
<text x="195.6" y="24.3" transform="rotate(90 195.6 24.3)">D7</text>
<text x="33.2" y="35.1">GND</text>
<text x="95.7" y="35.1">GND</text>
<text x="121.3" y="35.1">GND</text>
<text x="124.1" y="35.1">GND</text>
<text x="155.4" y="32.3">GND</text>
<text x="163.9" y="32.3">GND</text>
<text x="166.8" y="32.3">GND</text>
<text x="198" y="32.3">GND</text>
<text x="113.1" y="37.9">reset</text>
<text x="143.9" y="52.1">lmsgn</text>
<text x="178.1" y="50.4" transform="rotate(-180 178.1 50.4)">5V</text>
<text x="178.1" y="53.2" transform="rotate(-180 178.1 53.2)">lmsgn</text>
<text x="36" y="54.9">LED</text>
<text x="143.9" y="54.9">potsgn</text>
<text x="143.9" y="57.8">analogop</text>
<text x="166.2" y="56.3">GND</text>
<text x="143.9" y="60.6">AN3</text>
<text x="143.9" y="63.5">AN4</text>
<text x="41.7" y="69.1">proxysgn</text>
<text x="61.1" y="70.5">GND</text>
<text x="65.5" y="67.7">aref</text>
<text x="143.9" y="66.3">AN5</text>
<text x="143.9" y="69.1">A6</text>
<text x="143.9" y="72">A7</text>
<text x="155.4" y="69.1">GND</text>
<text x="178.1" y="67.4" transform="rotate(-180 178.1 67.4)">5V</text>
<text x="178.1" y="70.2" transform="rotate(-180 178.1 70.2)">potsgn</text>
<text x="41.7" y="74.8">5V</text>
<text x="47.9" y="73.4">GND</text>
<text x="143.9" y="74.8">A8</text>
<text x="143.9" y="77.6">A9</text>
<text x="166.2" y="73.4">GND</text>
<text x="72.9" y="81.6" transform="rotate(-180 72.9 81.6)">D7</text>
<text x="143.9" y="80.5">A10</text>
<text x="143.9" y="83.3">A11</text>
<text x="41.7" y="89">5V</text>
<text x="72.9" y="87.2" transform="rotate(-180 72.9 87.2)">D5</text>
<text x="72.9" y="84.4" transform="rotate(-180 72.9 84.4)">D6</text>
<text x="143.9" y="86.1">A12</text>
<text x="143.9" y="89">A13</text>
<text x="155.4" y="89">GND</text>
<text x="178.1" y="84.4" transform="rotate(-180 178.1 84.4)">5V</text>
<text x="232" y="89">A11</text>
<text x="41.7" y="91.8">echo</text>
<text x="41.7" y="94.7">trig</text>
<text x="72.9" y="95.8" transform="rotate(-180 72.9 95.8)">dhtsgn</text>
<text x="72.9" y="92.9" transform="rotate(-180 72.9 92.9)">buzzer</text>
<text x="72.9" y="90.1" transform="rotate(-180 72.9 90.1)">D4</text>
<text x="143.9" y="91.8">A14</text>
<text x="143.9" y="94.7">A15</text>
<text x="178.1" y="90.1" transform="rotate(-180 178.1 90.1)">AN3</text>
<text x="209.3" y="95.8" transform="rotate(-180 209.3 95.8)">A8</text>
<text x="209.3" y="92.9" transform="rotate(-180 209.3 92.9)">A9</text>
<text x="209.3" y="90.1" transform="rotate(-180 209.3 90.1)">A10</text>
<text x="232" y="94.7">A13</text>
<text x="232" y="91.8">A12</text>
<text x="47.9" y="98.9">GND</text>
<text x="72.9" y="101.4" transform="rotate(-180 72.9 101.4)">echo</text>
<text x="72.9" y="98.6" transform="rotate(-180 72.9 98.6)">proxysgn</text>
<text x="150.2" y="101.7">GND</text>
<text x="178.1" y="101.4" transform="rotate(-180 178.1 101.4)">5V</text>
<text x="209.3" y="101.4" transform="rotate(-180 209.3 101.4)">A6</text>
<text x="209.3" y="98.6" transform="rotate(-180 209.3 98.6)">A7</text>
<text x="232" y="100.3">A15</text>
<text x="232" y="97.5">A14</text>
<text x="72.9" y="107.1" transform="rotate(-180 72.9 107.1)">EN</text>
<text x="72.9" y="104.3" transform="rotate(-180 72.9 104.3)">trig</text>
<text x="143.9" y="106">53</text>
<text x="150.2" y="104.6">GND</text>
<text x="178.1" y="107.1" transform="rotate(-180 178.1 107.1)">AN4</text>
<text x="41.7" y="111.7">5V</text>
<text x="47.9" y="110.2">GND</text>
<text x="72.9" y="112.8" transform="rotate(-180 72.9 112.8)">LED</text>
<text x="72.9" y="109.9" transform="rotate(-180 72.9 109.9)">RS</text>
<text x="143.9" y="108.8">52</text>
<text x="143.9" y="111.7">51</text>
<text x="209.3" y="112.8" transform="rotate(-180 209.3 112.8)">14</text>
<text x="41.7" y="114.5">dhtsgn</text>
<text x="72.9" y="118.4" transform="rotate(-180 72.9 118.4)">15</text>
<text x="72.9" y="115.6" transform="rotate(-180 72.9 115.6)">14</text>
<text x="143.9" y="114.5">50</text>
<text x="143.9" y="117.3">49</text>
<text x="178.1" y="118.4" transform="rotate(-180 178.1 118.4)">5V</text>
<text x="209.3" y="118.4" transform="rotate(-180 209.3 118.4)">16</text>
<text x="209.3" y="115.6" transform="rotate(-180 209.3 115.6)">15</text>
<text x="72.9" y="124.1" transform="rotate(-180 72.9 124.1)">17</text>
<text x="72.9" y="121.3" transform="rotate(-180 72.9 121.3)">16</text>
<text x="143.9" y="120.2">48</text>
<text x="143.9" y="123">47</text>
<text x="143.9" y="125.8">46</text>
<text x="178.1" y="124.1" transform="rotate(-180 178.1 124.1)">AN5</text>
<text x="209.3" y="121.3" transform="rotate(-180 209.3 121.3)">17</text>
<text x="209.3" y="124.1" transform="rotate(-180 209.3 124.1)">18</text>
<text x="47.9" y="130.1">GND</text>
<text x="72.9" y="129.8" transform="rotate(-180 72.9 129.8)">19</text>
<text x="72.9" y="127" transform="rotate(-180 72.9 127)">18</text>
<text x="143.9" y="128.7">45</text>
<text x="143.9" y="131.5">44</text>
<text x="209.3" y="127" transform="rotate(-180 209.3 127)">19</text>
<text x="209.3" y="129.8" transform="rotate(-180 209.3 129.8)">20</text>
<text x="41.7" y="137.2">5V</text>
<text x="41.7" y="134.3">dhtsgn</text>
<text x="72.9" y="135.5" transform="rotate(-180 72.9 135.5)">21</text>
<text x="72.9" y="132.6" transform="rotate(-180 72.9 132.6)">20</text>
<text x="143.9" y="134.3">43</text>
<text x="143.9" y="137.2">42</text>
<text x="209.3" y="132.6" transform="rotate(-180 209.3 132.6)">21</text>
<text x="209.3" y="135.5" transform="rotate(-180 209.3 135.5)">24</text>
<text x="72.9" y="141.1" transform="rotate(-180 72.9 141.1)">5V</text>
<text x="72.9" y="138.3" transform="rotate(-180 72.9 138.3)">5V</text>
<text x="143.9" y="140">41</text>
<text x="143.9" y="142.8">40</text>
<text x="178.1" y="141.1" transform="rotate(-180 178.1 141.1)">5V</text>
<text x="209.3" y="138.3" transform="rotate(-180 209.3 138.3)">22</text>
<text x="155.4" y="145.7">GND</text>
<text x="166.2" y="144.3">GND</text>
<text x="178.1" y="146.8" transform="rotate(-180 178.1 146.8)">digitalop</text>
<text x="178.1" y="149.6" transform="rotate(-180 178.1 149.6)">analogop</text>
<text x="209.3" y="149.6" transform="rotate(-180 209.3 149.6)">25</text>
<text x="232" y="148.5">23</text>
<text x="84.8" y="154.7" transform="rotate(90 84.8 154.7)">22</text>
<text x="87.7" y="154.7" transform="rotate(90 87.7 154.7)">23</text>
<text x="90.5" y="154.7" transform="rotate(90 90.5 154.7)">24</text>
<text x="93.3" y="154.7" transform="rotate(90 93.3 154.7)">25</text>
<text x="96.2" y="154.7" transform="rotate(90 96.2 154.7)">26</text>
<text x="99.1" y="154.7" transform="rotate(90 99.1 154.7)">27</text>
<text x="101.9" y="154.7" transform="rotate(90 101.9 154.7)">28</text>
<text x="104.7" y="154.7" transform="rotate(90 104.7 154.7)">29</text>
<text x="107.6" y="154.7" transform="rotate(90 107.6 154.7)">30</text>
<text x="110.4" y="154.7" transform="rotate(90 110.4 154.7)">31</text>
<text x="113.2" y="154.7" transform="rotate(90 113.2 154.7)">32</text>
<text x="116.1" y="154.7" transform="rotate(90 116.1 154.7)">33</text>
<text x="118.9" y="154.7" transform="rotate(90 118.9 154.7)">34</text>
<text x="121.8" y="154.7" transform="rotate(90 121.8 154.7)">35</text>
<text x="124.6" y="154.7" transform="rotate(90 124.6 154.7)">36</text>
<text x="127.5" y="154.7" transform="rotate(90 127.5 154.7)">37</text>
<text x="130.3" y="154.7" transform="rotate(90 130.3 154.7)">38</text>
<text x="133.1" y="154.7" transform="rotate(90 133.1 154.7)">39</text>
<text x="209.3" y="152.4" transform="rotate(-180 209.3 152.4)">27</text>
<text x="209.3" y="155.3" transform="rotate(-180 209.3 155.3)">29</text>
<text x="232" y="154.2">5V</text>
<text x="232" y="151.3">5V</text>
<text x="209.3" y="158.1" transform="rotate(-180 209.3 158.1)">31</text>
<text x="209.3" y="161" transform="rotate(-180 209.3 161)">33</text>
<text x="238.3" y="158.5">GND</text>
<text x="238.3" y="161.3">GND</text>
<text x="50.8" y="167">GND</text>
<text x="209.3" y="163.8" transform="rotate(-180 209.3 163.8)">35</text>
<text x="209.3" y="166.6" transform="rotate(-180 209.3 166.6)">37</text>
<text x="232" y="165.5">51</text>
<text x="232" y="162.7">53</text>
<text x="58.7" y="168.4">buzzer</text>
<text x="209.3" y="169.5" transform="rotate(-180 209.3 169.5)">39</text>
<text x="209.3" y="172.3" transform="rotate(-180 209.3 172.3)">41</text>
<text x="232" y="171.2">47</text>
<text x="232" y="168.4">49</text>
<text x="209.3" y="175.1" transform="rotate(-180 209.3 175.1)">43</text>
<text x="232" y="174">45</text>
</g>
</svg>
